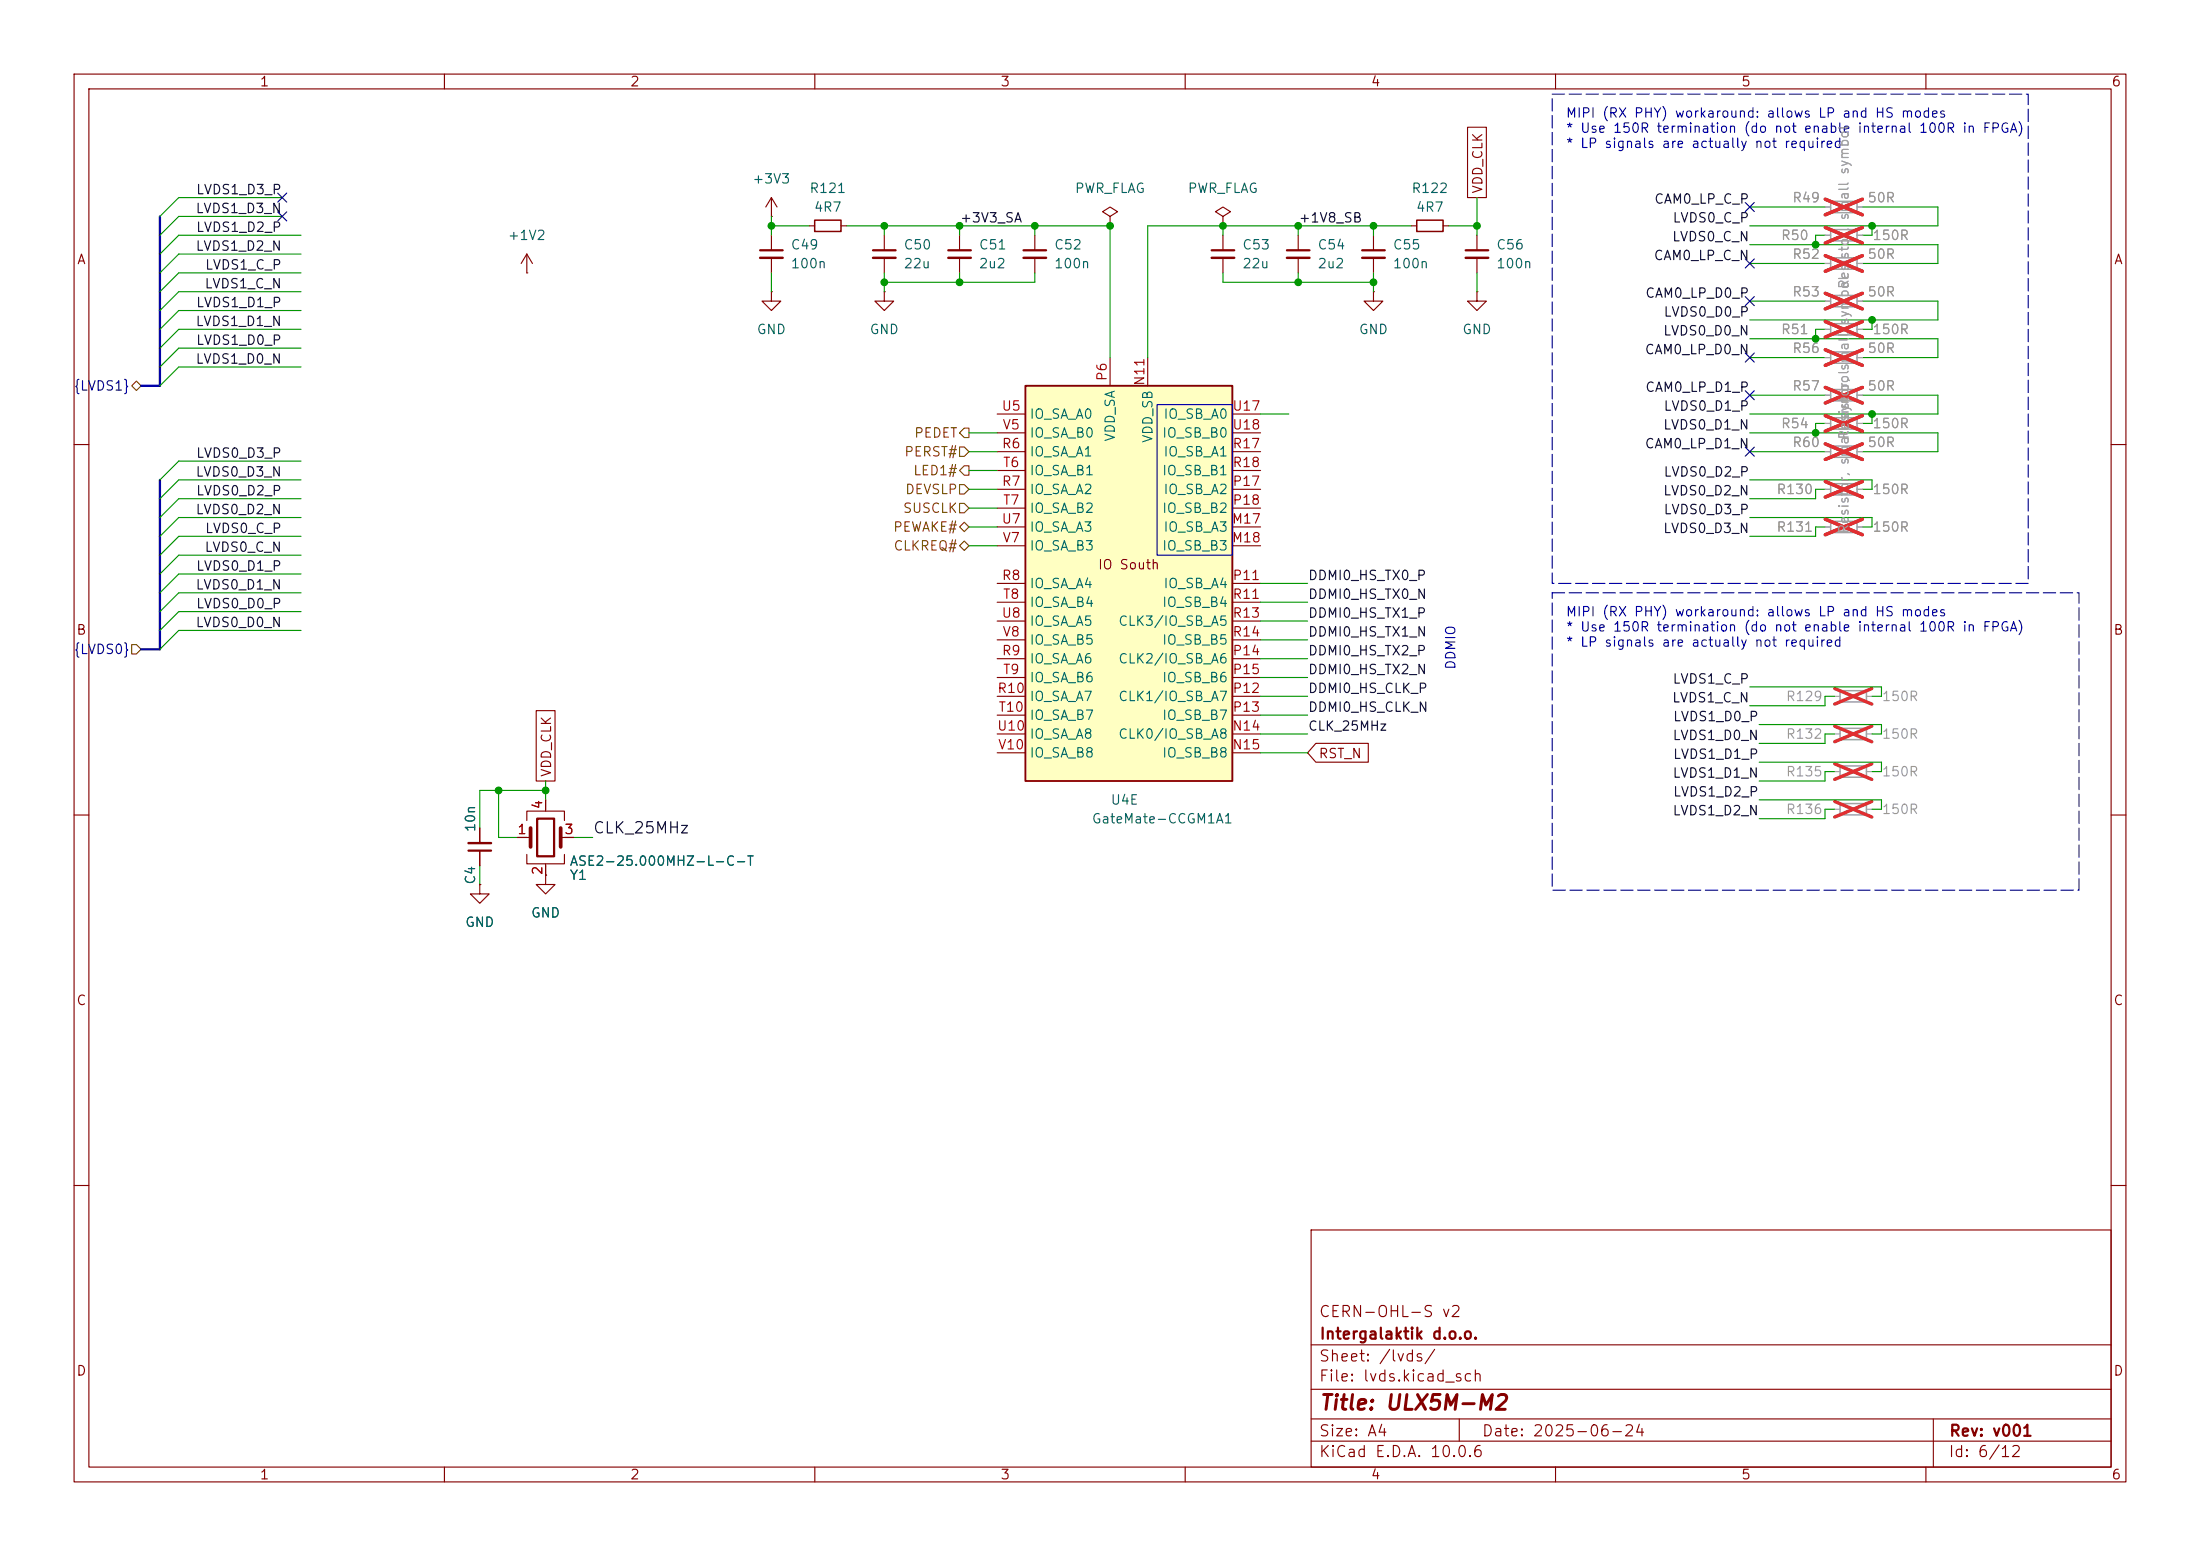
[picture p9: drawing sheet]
<svg xmlns="http://www.w3.org/2000/svg" width="297mm" height="210mm" viewBox="0 0 297 210" stroke-linecap="round" stroke-linejoin="round" font-family="sans-serif">
<g fill="none" stroke="#840000" stroke-width=".15">
<path d="M10 10h277v190h-277zM12 12h273v186h-273zM60 10v2M110 10v2M160 10v2M210 10v2M260 10v2M104.1 29.2h.1M104.1 26.7l-.7 1.2M104.1 26.7l.8 1.2M104.1 26.7v2.5M149.9 29.2l1-.6-1-.7-1.1 .7 1.1 .6v1.3"/>
<path d="M149.9 30.5h.1M10 60h2M285 60h2M10 110h2M285 110h2M10 160h2M177 166h108v32h-108zM285 160h2M60 198v2M110 198v2M160 198v2M177 194.5h108"/>
<path d="M177 191.5h108M177 187.5h108M177 181.5h108M197 191.5v3M210 198v2M260 198v2M261 191.5v6.5"/>
</g>
<path d="M247.1 34.8h3.6v1.5h-3.6zM247.1 31h3.6v1.5h-3.6zM247.1 39.9h3.6v1.5h-3.6zM247.1 27.2h3.6v1.5h-3.6zM247.1 43.7h3.6v1.5h-3.6zM247.1 47.5h3.6v1.5h-3.6z" fill="none" stroke="#a1a1a1" stroke-width=".2"/>
<path d="M246.4 35.6h.7M246.4 31.8h.7M246.4 27.9h.7M250.7 35.6h.8M250.7 31.8h.8M250.7 27.9h.8M246.4 40.6h.7M246.4 44.5h.7M246.4 48.3h.7M250.7 40.6h.8M250.7 44.5h.8M250.7 48.3h.8" fill="none" stroke="#a1a1a1" stroke-width=".15"/>
<path d="M246.4 34.5l5 2.1M246.4 30.7l5 2.1M246.4 39.6l5 2.1M246.4 26.9l5 2.1M251.4 34.5l-5 2.1M251.4 30.7l-5 2.1M251.4 39.6l-5 2.1M251.4 26.9l-5 2.1M246.4 43.4l5 2.1M246.4 47.2l5 2.1M251.4 43.4l-5 2.1M251.4 47.2l-5 2.1" fill="none" stroke="#e12e31" stroke-width=".46"/>
<path d="M138.4 52.1h28v53.3h-28z" fill="#ffffc2"/>
<path d="M138.4 52.1h28v53.3h-28z" fill="none" stroke="#840000" stroke-width=".25"/>
<g fill="none" stroke="#840000" stroke-width=".15">
<path d="M198.1 17.2h2.6v9.5h-2.6zM71.1 36.8h.1M71.1 34.3l-.7 1.3M71.1 34.3l.8 1.3M71.1 34.3v2.5M104.1 39.4v1.2h1.3l-1.3 1.3-1.2-1.3h1.2M104.1 39.4h.1M104.1 31.8v2M104.1 34.8v2M109.2 30.5h.8M113.5 30.5h.8M119.4 39.4v1.2h1.2l-1.2 1.3-1.3-1.3h1.3"/>
<path d="M119.4 39.4h.1M119.4 31.8v2M119.4 34.8v2M129.5 31.8v2M129.5 34.8v2M139.7 31.8v2M139.7 34.8v2M165.1 29.2l1-.6-1-.7-1 .7 1 .6v1.3M165.1 30.5h.1M165.1 31.8v2M165.1 34.8v2M175.3 31.8v2"/>
<path d="M175.3 34.8v2M185.4 39.4v1.2h1.3l-1.3 1.3-1.3-1.3h1.3M185.4 39.4h.1M185.4 31.8v2M185.4 34.8v2M190.5 30.5h.8M194.8 30.5h.8M199.4 39.4v1.2h1.3l-1.3 1.3-1.3-1.3h1.3M199.4 39.4h.1M199.4 31.8v2M199.4 34.8v2M134.6 55.9h3.8"/>
<path d="M134.6 58.4h3.8M149.9 48.3v3.8M154.9 48.3v3.8M166.4 55.9h3.8M166.4 58.4h3.8M134.6 71.1h3.8M134.6 73.7h3.8M134.6 78.7h3.8M134.6 66h3.8M134.6 68.6h3.8M134.6 61h3.8M134.6 63.5h3.8"/>
<path d="M166.4 71.1h3.8M166.4 73.7h3.8M166.4 78.7h3.8M166.4 66h3.8M166.4 68.6h3.8M166.4 61h3.8M166.4 63.5h3.8M72.4 95.9h2.5v9.5h-2.5zM134.6 99.1h3.8M134.6 94h3.8M134.6 96.5h3.8M134.6 88.9h3.8"/>
<path d="M134.6 91.4h3.8M134.6 81.3h3.8M134.6 83.8h3.8M134.6 86.4h3.8M166.4 99.1h3.8M166.4 94h3.8M166.4 96.5h3.8M166.4 88.9h3.8M166.4 91.4h3.8M166.4 81.3h3.8M166.4 83.8h3.8M166.4 86.4h3.8"/>
<path d="M64.8 119.4v1.3h1.2l-1.2 1.2-1.3-1.2h1.3M64.8 119.4h.1M64.8 111.8v2M64.8 114.8v2M69.8 113h1.8M71.1 115.3v1.3h5.1v-1.3M71.1 110.7v-1.2h5.1v1.2M73.7 118.1v1.3h1.2l-1.2 1.3-1.3-1.3h1.3M73.7 118.1h.1M73.7 108v1.5M73.7 116.6v1.5M75.7 113h1.8"/>
<path d="M134.6 101.6h3.8M166.4 101.6h3.8M177.6 100.3h7.1v2.6h-7.1l-1.1-1.3z"/>
</g>
<path d="M102.6 33.8h3.1M117.9 33.8h3M128 33.8h3.1M138.2 33.8h3M163.6 33.8h3M173.7 33.8h3.1M183.9 33.8h3M197.9 33.8h3M63.2 114.8h3.1M72.5 110.5h2.3v5.1h-2.3z" fill="none" stroke="#840000" stroke-width=".3"/>
<path d="M102.6 34.8h3.1M117.9 34.8h3M128 34.8h3.1M138.2 34.8h3M163.6 34.8h3M173.7 34.8h3.1M183.9 34.8h3M197.9 34.8h3M63.2 113.8h3.1" fill="none" stroke="#840000" stroke-width=".33"/>
<path d="M110 29.7h3.5v1.5h-3.5zM191.3 29.7h3.5v1.5h-3.5z" fill="none" stroke="#840000" stroke-width=".2"/>
<path d="M247.1 52.6h3.6v1.5h-3.6zM247.1 56.4h3.6v1.5h-3.6zM247.1 65.3h3.6v1.5h-3.6zM247.1 60.2h3.6v1.5h-3.6zM247.1 70.4h3.6v1.5h-3.6zM248.4 93.2h3.6v1.5h-3.6zM248.4 98.3h3.6v1.5h-3.6zM248.4 103.4h3.6v1.5h-3.6zM248.4 108.5h3.6v1.5h-3.6z" fill="none" stroke="#a1a1a1" stroke-width=".2"/>
<g fill="none" stroke="#a1a1a1" stroke-width=".15">
<path d="M246.4 27.9h.7M246.4 31.8h.7M246.4 35.6h.7M250.7 27.9h.8M250.7 31.8h.8M250.7 35.6h.8M246.4 53.3h.7M246.4 57.2h.7M246.4 48.3h.7M246.4 44.5h.7M246.4 40.6h.7M250.7 53.3h.8"/>
<path d="M250.7 57.2h.8M250.7 48.3h.8M250.7 44.5h.8M250.7 40.6h.8M246.4 66h.7M246.4 61h.7M246.4 71.1h.7M250.7 66h.8M250.7 61h.8M250.7 71.1h.8M247.6 94h.8M247.6 99.1h.8"/>
<path d="M252 94h.7M252 99.1h.7M247.6 104.1h.8M247.6 109.2h.8M252 104.1h.7M252 109.2h.7"/>
</g>
<g fill="none" stroke="#e12e31" stroke-width=".46">
<path d="M246.4 26.9l5 2.1M246.4 39.6l5 2.1M246.4 30.7l5 2.1M246.4 34.5l5 2.1M251.4 26.9l-5 2.1M251.4 39.6l-5 2.1M251.4 30.7l-5 2.1M251.4 34.5l-5 2.1M246.4 52.3l5 2.1M246.4 59.9l5 2.1M246.4 56.1l5 2.1M246.4 47.2l5 2.1"/>
<path d="M246.4 43.4l5 2.1M251.4 52.3l-5 2.1M251.4 59.9l-5 2.1M251.4 56.1l-5 2.1M251.4 47.2l-5 2.1M251.4 43.4l-5 2.1M246.4 65l5 2.1M246.4 70.1l5 2.1M251.4 65l-5 2.1M251.4 70.1l-5 2.1M247.7 92.9l5 2.1M247.7 98l5 2.1"/>
<path d="M252.7 92.9l-5 2.1M252.7 98l-5 2.1M247.7 103.1l5 2.1M247.7 108.2l5 2.1M252.7 103.1l-5 2.1M252.7 108.2l-5 2.1"/>
</g>
<path d="M71.6 111.8v2.5M75.7 111.8v2.5" fill="none" stroke="#840000" stroke-width=".51"/>
<path d="M18.4 51.4l.6 .7-.6 .6-.6-.6zM130.2 57.8h.6v1.3h-.6l-.7-.7zM129.5 73.7l.7-.7 .6 .7-.6 .6zM129.5 67.9h.7l.6 .7-.6 .6h-.7zM129.5 71.1l.7-.6 .6 .6-.6 .7zM129.5 65.4h.7l.6 .6-.6 .7h-.7zM129.5 60.3h.7l.6 .7-.6 .6h-.7zM130.2 62.9h.6v1.2h-.6l-.7-.6zM17.8 87h.6l.6 .6-.6 .7h-.6z" fill="none" stroke="#725600" stroke-width=".15"/>
<path d="M21.6 29.2v22.9h-2.6M21.6 64.8v22.8h-2.6" fill="none" stroke="#000084" stroke-width=".3"/>
<g fill="none" stroke="#009600" stroke-width=".15">
<path d="M38.1 29.2h-14l-2.5 2.6M38.1 26.7h-14l-2.5 2.5M40.6 34.3h-16.5l-2.5 2.5M40.6 39.4h-16.5l-2.5 2.5M40.6 36.8h-16.5l-2.5 2.6M40.6 31.8h-16.5l-2.5 2.5M104.1 30.5h5.1M104.1 29.2v2.6M104.1 36.8v2.6M114.3 30.5h35.6v17.8M119.4 30.5v1.3M119.4 36.8v2.6"/>
<path d="M129.5 30.5v1.3M129.5 36.8v1.3M139.7 36.8v1.3h-20.3M139.7 30.5v1.3M165.1 36.8v1.3h20.3M165.1 30.5v1.3M175.3 30.5v1.3M175.3 36.8v1.3M185.4 30.5v1.3M185.4 36.8v2.6M190.5 30.5h-35.6v17.8M195.6 30.5h3.8"/>
<path d="M199.4 26.7v5.1M199.4 36.8v2.6M236.2 33h25.4v2.6h-10.1M236.2 35.6h10.2M236.2 27.9h10.2M246.4 31.8h-1.3v1.2M251.5 27.9h10.1v2.6h-25.4M252.7 30.5v1.3h-1.2M40.6 44.5h-16.5l-2.5 2.5M40.6 49.5h-16.5l-2.5 2.6M40.6 47h-16.5l-2.5 2.5M40.6 41.9h-16.5l-2.5 2.6"/>
<path d="M130.8 58.4h3.8M170.2 55.9h3.8M236.2 58.4h25.4v2.6h-10.1M236.2 45.7h25.4v2.6h-10.1M236.2 40.6h10.2M236.2 53.3h10.2M236.2 48.3h10.2M246.4 44.5h-1.3v1.2M246.4 57.2h-1.3v1.2M251.5 40.6h10.1v2.6h-25.4M251.5 53.3h10.1v2.6h-25.4M252.7 43.2v1.3h-1.2"/>
<path d="M252.7 55.9v1.3h-1.2M40.6 62.2h-16.5l-2.5 2.6M40.6 69.9h-16.5l-2.5 2.5M40.6 64.8h-16.5l-2.5 2.5M40.6 72.4h-16.5l-2.5 2.5M40.6 67.3h-16.5l-2.5 2.6M40.6 74.9h-16.5l-2.5 2.6M40.6 77.5h-16.5l-2.5 2.5M130.8 66h3.8M130.8 73.7h3.8M130.8 71.1h3.8M130.8 68.6h3.8"/>
<path d="M130.8 63.5h3.8M130.8 61h3.8M170.2 78.7h6.3M236.2 64.8h16.5v1.2h-1.2M236.2 69.9h16.5v1.2h-1.2M236.2 61h10.2M246.4 66h-1.3v1.3h-8.9M246.4 71.1h-1.3v1.3h-8.9M40.6 85.1h-16.5l-2.5 2.5M40.6 80h-16.5l-2.5 2.6M40.6 82.6h-16.5l-2.5 2.5M170.2 99.1h6.3"/>
<path d="M170.2 94h6.3M170.2 91.4h6.3M170.2 96.5h6.3M170.2 86.4h6.3M170.2 88.9h6.3M170.2 81.3h6.3M170.2 83.8h6.3M236.2 92.7h17.8v1.3h-1.3M237.5 97.8h16.5v1.3h-1.3M247.6 94h-1.2v1.3h-10.2M247.6 99.1h-1.2v1.2h-8.9M64.8 116.8v2.6"/>
<path d="M67.3 106.7v6.3h2.5M73.7 105.4v2.6M73.7 106.7h-8.9v5.1M77.5 113h2.5M170.2 101.6h6.3M237.5 102.9h16.5v1.2h-1.3M237.5 108h16.5v1.2h-1.3M247.6 104.1h-1.2v1.3h-8.9M247.6 109.2h-1.2v1.3h-8.9"/>
</g>
<g fill="none" stroke="#000084" stroke-width=".15">
<path d="M37.5 26.1l1.2 1.2M37.5 28.6l1.2 1.2M38.7 26.1l-1.2 1.2M38.7 28.6l-1.2 1.2M235.6 35l1.2 1.2M235.6 27.3l1.2 1.2M236.8 35l-1.2 1.2M236.8 27.3l-1.2 1.2M235.6 52.7l1.2 1.2M235.6 40l1.2 1.2M235.6 47.7l1.2 1.2M236.8 52.7l-1.2 1.2"/>
<path d="M236.8 40l-1.2 1.2M236.8 47.7l-1.2 1.2M235.6 60.4l1.2 1.2M236.8 60.4l-1.2 1.2"/>
</g>
<path d="M156.2 54.6h10.2v20.3h-10.2z" fill="none" stroke="#0000c2" stroke-width=".15"/>
<path d="M209.5 12.7h64.3v66h-64.3zM209.5 80h71.2v40.1h-71.2z" fill="none" stroke="#0000c2" stroke-width=".15" stroke-dasharray="1.7 .6"/>
<g fill="#009600" stroke="#009600" stroke-width=".14">
<circle cx="245.1" cy="33" r=".46"/>
<circle cx="245.1" cy="45.7" r=".46"/>
<circle cx="252.7" cy="43.2" r=".46"/>
<circle cx="252.7" cy="30.5" r=".46"/>
<circle cx="199.4" cy="30.5" r=".46"/>
<circle cx="175.3" cy="38.1" r=".46"/>
<circle cx="139.7" cy="30.5" r=".46"/>
<circle cx="149.9" cy="30.5" r=".46"/>
<circle cx="175.3" cy="30.5" r=".46"/>
<circle cx="165.1" cy="30.5" r=".46"/>
<circle cx="185.4" cy="30.5" r=".46"/>
<circle cx="185.4" cy="38.1" r=".46"/>
<circle cx="252.7" cy="55.9" r=".46"/>
<circle cx="245.1" cy="58.4" r=".46"/>
<circle cx="104.1" cy="30.5" r=".46"/>
<circle cx="119.4" cy="30.5" r=".46"/>
<circle cx="119.4" cy="38.1" r=".46"/>
<circle cx="129.5" cy="30.5" r=".46"/>
<circle cx="67.3" cy="106.7" r=".46"/>
<circle cx="73.7" cy="106.7" r=".46"/>
<circle cx="129.5" cy="38.1" r=".46"/>
</g>
<text font-size="2" fill="#840000" x="178" y="190.8">Title: ULX5M-M2</text>
<text font-size="1.5" fill="#0f0f0f" x="80" y="112.9">CLK_25MHz</text>
<g font-size="1.5" fill="#840000">
<text x="178" y="178.1">CERN-OHL-S v2</text>
<text x="178" y="184.1">Sheet: /lvds/</text>
<text x="178" y="181.1">Intergalaktik d.o.o.</text>
<text x="178" y="186.8">File: lvds.kicad_sch</text>
<text x="178" y="197">KiCad E.D.A. 10.0.6</text>
<text x="178" y="194.2">Size: A4</text>
<text x="200" y="194.2">Date: 2025-06-24</text>
<text x="263" y="197">Id: 6/12</text>
<text x="263" y="194.2">Rev: v001</text>
</g>
<g font-size="1.3" fill="#840000">
<text x="35" y="12">1</text>
<text x="85" y="12">2</text>
<text x="135" y="12">3</text>
<text x="185" y="12">4</text>
<text x="235" y="12">5</text>
<text x="285" y="12">6</text>
<text x="200.4" y="26.2" transform="rotate(-90 200.4 26.2)">VDD_CLK</text>
<text x="10.3" y="36">A</text>
<text x="285.3" y="36">A</text>
<text x="148.1" y="77.2">IO South</text>
<text x="10.2" y="86">B</text>
<text x="285.2" y="86">B</text>
<text x="74.7" y="105" transform="rotate(-90 74.7 105)">VDD_CLK</text>
<text x="177.9" y="102.7">RST_N</text>
<text x="10.2" y="136">C</text>
<text x="285.2" y="136">C</text>
<text x="10.2" y="186">D</text>
<text x="285.2" y="186">D</text>
<text x="35" y="200">1</text>
<text x="85" y="200">2</text>
<text x="135" y="200">3</text>
<text x="185" y="200">4</text>
<text x="235" y="200">5</text>
<text x="285" y="200">6</text>
</g>
<g font-size="1.3" fill="#0000c2">
<text x="211.3" y="16.2">MIPI (RX PHY) workaround: allows LP and HS modes</text>
<text x="211.3" y="18.2">* Use 150R termination (do not enable internal 100R in FPGA)</text>
<text x="211.3" y="20.3">* LP signals are actually not required</text>
<text x="211.3" y="83.5">MIPI (RX PHY) workaround: allows LP and HS modes</text>
<text x="211.3" y="85.6">* Use 150R termination (do not enable internal 100R in FPGA)</text>
<text x="211.3" y="87.6">* LP signals are actually not required</text>
<text x="196.8" y="90.5" transform="rotate(-90 196.8 90.5)">DDMIO</text>
</g>
<g font-size="1.3" fill="#0f0f0f">
<text x="26.3" y="29.1">LVDS1_D3_N</text>
<text x="26.4" y="26.5">LVDS1_D3_P</text>
<text x="223.2" y="27.8">CAM0_LP_C_P</text>
<text x="26.3" y="34.2">LVDS1_D2_N</text>
<text x="26.4" y="31.6">LVDS1_D2_P</text>
<text x="129.5" y="30.4">+3V3_SA</text>
<text x="175.2" y="30.4">+1V8_SB</text>
<text x="223.2" y="35.4">CAM0_LP_C_N</text>
<text x="225.7" y="32.9">LVDS0_C_N</text>
<text x="225.7" y="30.4">LVDS0_C_P</text>
<text x="26.4" y="41.8">LVDS1_D1_P</text>
<text x="27.5" y="39.2">LVDS1_C_N</text>
<text x="27.6" y="36.7">LVDS1_C_P</text>
<text x="222" y="40.5">CAM0_LP_D0_P</text>
<text x="26.3" y="44.3">LVDS1_D1_N</text>
<text x="26.4" y="46.9">LVDS1_D0_P</text>
<text x="224.4" y="45.6">LVDS0_D0_N</text>
<text x="224.5" y="43.1">LVDS0_D0_P</text>
<text x="26.3" y="49.4">LVDS1_D0_N</text>
<text x="222" y="48.1">CAM0_LP_D0_N</text>
<text x="222" y="53.2">CAM0_LP_D1_P</text>
<text x="224.4" y="58.3">LVDS0_D1_N</text>
<text x="224.5" y="55.8">LVDS0_D1_P</text>
<text x="26.3" y="64.6">LVDS0_D3_N</text>
<text x="26.4" y="62.1">LVDS0_D3_P</text>
<text x="222" y="60.8">CAM0_LP_D1_N</text>
<text x="224.5" y="64.6">LVDS0_D2_P</text>
<text x="26.3" y="69.7">LVDS0_D2_N</text>
<text x="26.4" y="67.2">LVDS0_D2_P</text>
<text x="224.4" y="67.2">LVDS0_D2_N</text>
<text x="224.5" y="69.7">LVDS0_D3_P</text>
<text x="26.4" y="77.3">LVDS0_D1_P</text>
<text x="27.5" y="74.8">LVDS0_C_N</text>
<text x="27.6" y="72.3">LVDS0_C_P</text>
<text x="224.4" y="72.3">LVDS0_D3_N</text>
<text x="26.3" y="79.9">LVDS0_D1_N</text>
<text x="26.4" y="82.4">LVDS0_D0_P</text>
<text x="176.5" y="78.6">DDMI0_HS_TX0_P</text>
<text x="176.5" y="81.2">DDMI0_HS_TX0_N</text>
<text x="176.5" y="83.7">DDMI0_HS_TX1_P</text>
<text x="26.3" y="85">LVDS0_D0_N</text>
<text x="176.5" y="86.2">DDMI0_HS_TX1_N</text>
<text x="176.5" y="88.8">DDMI0_HS_TX2_P</text>
<text x="176.5" y="93.9">DDMI0_HS_CLK_P</text>
<text x="176.5" y="91.3">DDMI0_HS_TX2_N</text>
<text x="225.7" y="95.1">LVDS1_C_N</text>
<text x="225.7" y="92.6">LVDS1_C_P</text>
<text x="176.5" y="96.4">DDMI0_HS_CLK_N</text>
<text x="176.5" y="98.9">CLK_25MHz</text>
<text x="225.7" y="100.2">LVDS1_D0_N</text>
<text x="225.8" y="97.7">LVDS1_D0_P</text>
<text x="225.7" y="105.3">LVDS1_D1_N</text>
<text x="225.8" y="102.7">LVDS1_D1_P</text>
<text x="225.8" y="107.8">LVDS1_D2_P</text>
<text x="225.7" y="110.4">LVDS1_D2_N</text>
</g>
<g font-size="1.3" fill="#006464">
<text x="101.5" y="25.1">+3V3</text>
<text x="109.2" y="26.4">R121</text>
<text x="109.8" y="28.9">4R7</text>
<text x="145" y="26.4">PWR_FLAG</text>
<text x="160.3" y="26.4">PWR_FLAG</text>
<text x="190.5" y="26.4">R122</text>
<text x="191.1" y="28.9">4R7</text>
<text x="68.5" y="32.7">+1V2</text>
<text x="106.7" y="34">C49</text>
<text x="121.9" y="34">C50</text>
<text x="132.1" y="34">C51</text>
<text x="142.2" y="34">C52</text>
<text x="167.6" y="34">C53</text>
<text x="177.8" y="34">C54</text>
<text x="187.9" y="34">C55</text>
<text x="201.9" y="34">C56</text>
<text x="106.7" y="36.5">100n</text>
<text x="121.9" y="36.5">22u</text>
<text x="132.1" y="36.5">2u2</text>
<text x="142.2" y="36.5">100n</text>
<text x="167.6" y="36.5">22u</text>
<text x="177.8" y="36.5">2u2</text>
<text x="187.9" y="36.5">100n</text>
<text x="201.9" y="36.5">100n</text>
<text x="102.1" y="45.4">GND</text>
<text x="117.3" y="45.4">GND</text>
<text x="183.4" y="45.4">GND</text>
<text x="197.3" y="45.4">GND</text>
<text x="138.9" y="56.8">IO_SA_A0</text>
<text x="138.9" y="59.4">IO_SA_B0</text>
<text x="150.8" y="59.7" transform="rotate(-90 150.8 59.7)">VDD_SA</text>
<text x="155.9" y="59.9" transform="rotate(-90 155.9 59.9)">VDD_SB</text>
<text x="156.8" y="59.4">IO_SB_B0</text>
<text x="157" y="56.8">IO_SB_A0</text>
<text x="138.9" y="61.9">IO_SA_A1</text>
<text x="138.9" y="64.5">IO_SA_B1</text>
<text x="156.8" y="64.5">IO_SB_B1</text>
<text x="157" y="61.9">IO_SB_A1</text>
<text x="138.9" y="67">IO_SA_A2</text>
<text x="138.9" y="69.5">IO_SA_B2</text>
<text x="156.8" y="69.5">IO_SB_B2</text>
<text x="157" y="67">IO_SB_A2</text>
<text x="138.9" y="72.1">IO_SA_A3</text>
<text x="138.9" y="74.6">IO_SA_B3</text>
<text x="156.8" y="74.6">IO_SB_B3</text>
<text x="157" y="72.1">IO_SB_A3</text>
<text x="138.9" y="79.7">IO_SA_A4</text>
<text x="138.9" y="82.2">IO_SA_B4</text>
<text x="156.8" y="82.2">IO_SB_B4</text>
<text x="157" y="79.7">IO_SB_A4</text>
<text x="138.9" y="89.9">IO_SA_A6</text>
<text x="138.9" y="84.8">IO_SA_A5</text>
<text x="138.9" y="87.3">IO_SA_B5</text>
<text x="150.9" y="89.9">CLK2/IO_SB_A6</text>
<text x="150.9" y="84.8">CLK3/IO_SB_A5</text>
<text x="156.8" y="87.3">IO_SB_B5</text>
<text x="138.9" y="94.9">IO_SA_A7</text>
<text x="138.9" y="92.4">IO_SA_B6</text>
<text x="150.9" y="94.9">CLK1/IO_SB_A7</text>
<text x="156.8" y="92.4">IO_SB_B6</text>
<text x="138.9" y="97.5">IO_SA_B7</text>
<text x="138.9" y="100">IO_SA_A8</text>
<text x="150.9" y="100">CLK0/IO_SB_A8</text>
<text x="156.8" y="97.5">IO_SB_B7</text>
<text x="138.9" y="102.6">IO_SA_B8</text>
<text x="156.8" y="102.6">IO_SB_B8</text>
<text x="64.5" y="112.4" transform="rotate(-90 64.5 112.4)">10n</text>
<text x="147.3" y="111.5">GateMate-CCGM1A1</text>
<text x="149.8" y="108.9">U4E</text>
<text x="64.5" y="119.5" transform="rotate(-90 64.5 119.5)">C4</text>
<text x="76.8" y="119.1">Y1</text>
<text x="76.8" y="117.2">ASE2-25.000MHZ-L-C-T</text>
<text x="62.7" y="125.4">GND</text>
<text x="71.6" y="124.2">GND</text>
</g>
<g font-size="1.3" fill="#989898">
<text x="241.9" y="27.6">R49</text>
<text x="252" y="27.6">50R</text>
<text x="240.3" y="32.7">R50</text>
<text x="241.9" y="35.3">R52</text>
<text x="252" y="35.3">50R</text>
<text x="252.7" y="32.7">150R</text>
<text x="241.9" y="40.3">R53</text>
<text x="252" y="40.3">50R</text>
<text x="240.3" y="45.4">R51</text>
<text x="241.9" y="48">R56</text>
<text x="252" y="48">50R</text>
<text x="252.7" y="45.4">150R</text>
<text x="241.9" y="53">R57</text>
<text x="252" y="53">50R</text>
<text x="240.3" y="58.1">R54</text>
<text x="252.7" y="58.1">150R</text>
<text x="241.9" y="60.7">R60</text>
<text x="252" y="60.7">50R</text>
<text x="239.7" y="67">R130</text>
<text x="252.7" y="67">150R</text>
<text x="239.7" y="72.1">R131</text>
<text x="252.7" y="72.1">150R</text>
<text x="241" y="94.9">R129</text>
<text x="254" y="94.9">150R</text>
<text x="241" y="100">R132</text>
<text x="254" y="100">150R</text>
<text x="241" y="105.1">R135</text>
<text x="254" y="105.1">150R</text>
<text x="241" y="110.2">R136</text>
<text x="254" y="110.2">150R</text>
</g>
<g font-size="1.3" fill="#a1a1a1">
<text x="249.9" y="29.9" transform="rotate(-90 249.9 29.9)">small symbol</text>
<text x="249.9" y="39.1" transform="rotate(-90 249.9 39.1)">Resistor,</text>
<text x="249.9" y="59.4" transform="rotate(-90 249.9 59.4)">Resistor,</text>
<text x="249.9" y="72.1" transform="rotate(-90 249.9 72.1)">Resistor, small symbolsmall symbol</text>
</g>
<g font-size="1.3" fill="#000084">
<text x="9.9" y="53">{LVDS1}</text>
<text x="9.9" y="88.6">{LVDS0}</text>
</g>
<g font-size="1.3" fill="#a90000">
<text x="149.7" y="51.5" transform="rotate(-90 149.7 51.5)">P6</text>
<text x="154.8" y="52.2" transform="rotate(-90 154.8 52.2)">N11</text>
<text x="135.1" y="55.7">U5</text>
<text x="135.2" y="58.3">V5</text>
<text x="166.3" y="55.7">U17</text>
<text x="166.3" y="58.3">U18</text>
<text x="135.2" y="60.8">R6</text>
<text x="135.2" y="65.9">R7</text>
<text x="135.3" y="63.4">T6</text>
<text x="166.3" y="65.9">P17</text>
<text x="166.3" y="60.8">R17</text>
<text x="166.3" y="63.4">R18</text>
<text x="135.1" y="71">U7</text>
<text x="135.3" y="68.4">T7</text>
<text x="166.2" y="71">M17</text>
<text x="166.3" y="68.4">P18</text>
<text x="135.2" y="73.5">V7</text>
<text x="166.2" y="73.5">M18</text>
<text x="135.1" y="83.7">U8</text>
<text x="135.2" y="78.6">R8</text>
<text x="135.3" y="81.1">T8</text>
<text x="166.3" y="78.6">P11</text>
<text x="166.3" y="81.1">R11</text>
<text x="166.3" y="83.7">R13</text>
<text x="135.2" y="88.8">R9</text>
<text x="135.2" y="86.2">V8</text>
<text x="166.3" y="88.8">P14</text>
<text x="166.3" y="86.2">R14</text>
<text x="134.6" y="93.8">R10</text>
<text x="135.3" y="91.3">T9</text>
<text x="166.3" y="93.8">P12</text>
<text x="166.3" y="91.3">P15</text>
<text x="134.5" y="98.9">U10</text>
<text x="134.6" y="101.5">V10</text>
<text x="134.7" y="96.4">T10</text>
<text x="166.3" y="98.9">N14</text>
<text x="166.3" y="101.5">N15</text>
<text x="166.3" y="96.4">P13</text>
<text x="69.8" y="112.9">1</text>
<text x="73.5" y="109.3" transform="rotate(-90 73.5 109.3)">4</text>
<text x="76.1" y="112.9">3</text>
<text x="73.5" y="118.2" transform="rotate(-90 73.5 118.2)">2</text>
</g>
<g font-size="1.3" fill="#725600">
<text x="123.3" y="59.4">PEDET</text>
<text x="122" y="61.9">PERST#</text>
<text x="123.2" y="64.5">LED1#</text>
<text x="121.8" y="69.5">SUSCLK</text>
<text x="122.1" y="67">DEVSLP</text>
<text x="120.5" y="72.1">PEWAKE#</text>
<text x="120.5" y="74.6">CLKREQ#</text>
</g>
</svg>
